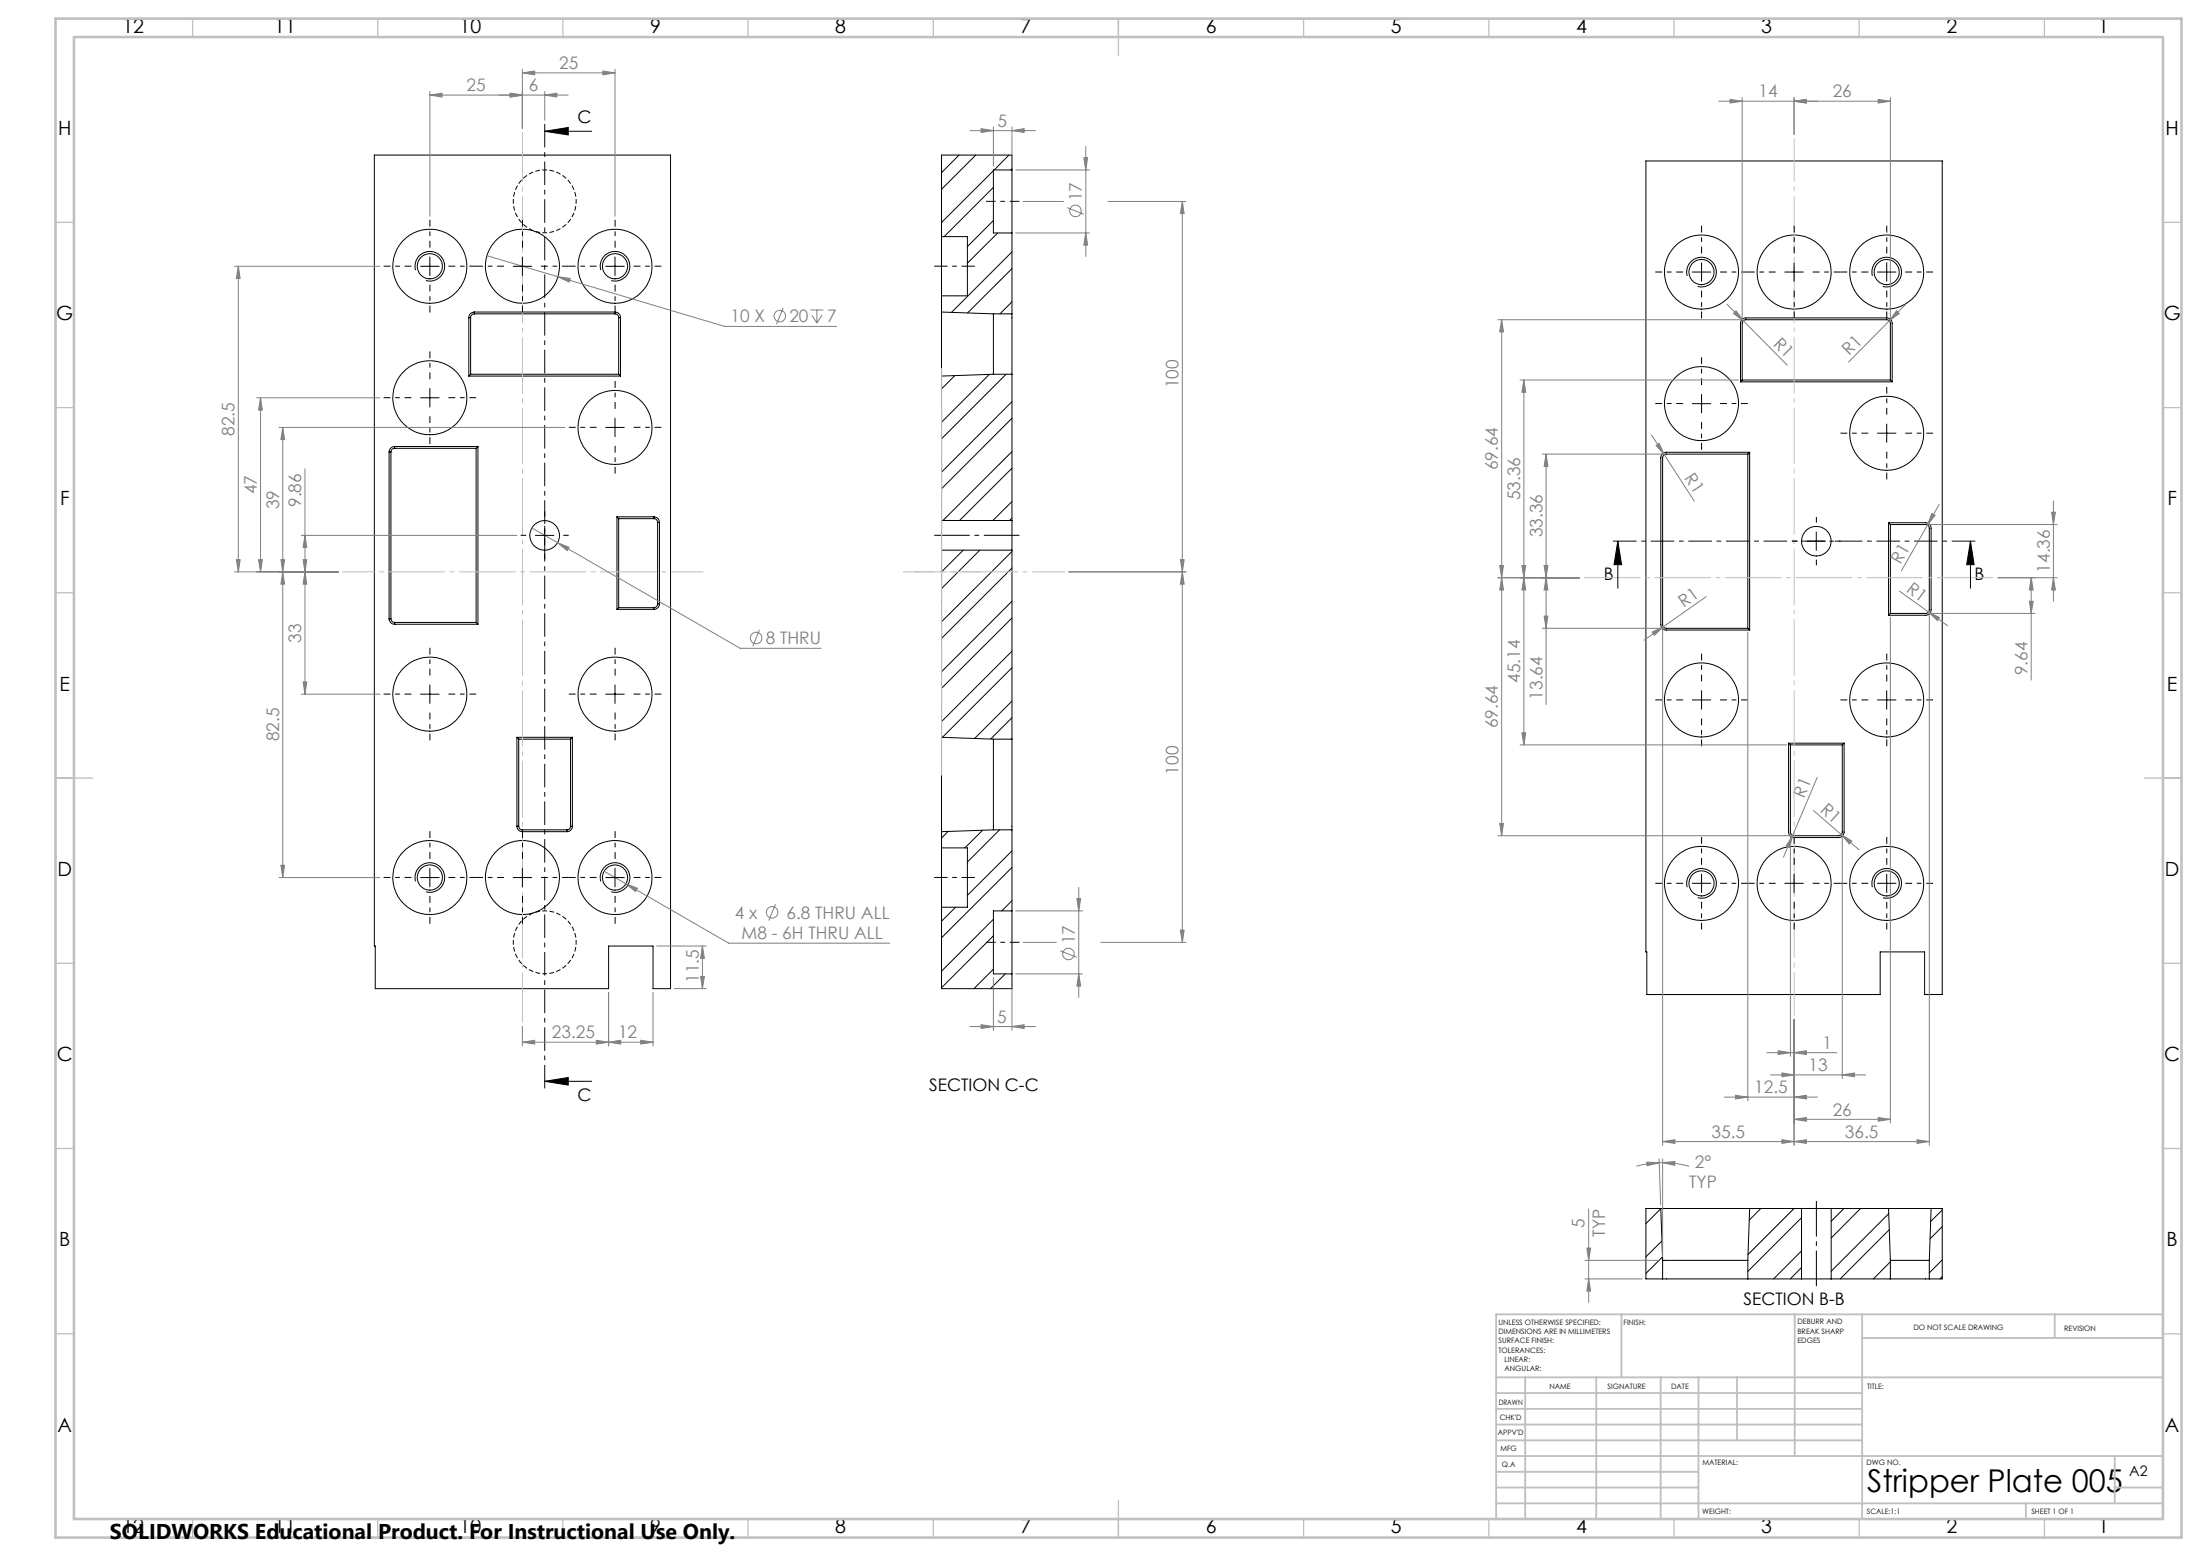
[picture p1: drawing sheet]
<svg xmlns="http://www.w3.org/2000/svg" width="594mm" height="420mm" viewBox="0 0 594 420" stroke-linecap="round" stroke-linejoin="round" font-family="sans-serif">
<path d="M147.1 45.8a8.5 8.5 0 0 1 7.5 12.5 8.5 8.5 0 0 1-14.5 1 8.5 8.5 0 0 1 5.8-13.4l1.2-.1M147.1 245.8a8.5 8.5 0 0 1 7.5 12.5 8.5 8.5 0 0 1-14.5 1 8.5 8.5 0 0 1 5.8-13.4l1.2-.1" fill="none" stroke="#000" stroke-width=".27" stroke-dasharray="1.3 .6" stroke-dashoffset=".6" stroke-linecap="butt"/>
<g fill="none" stroke="#000" stroke-width=".27">
<path d="M147.1 35.4l6.3-1v2zM147.1 35.4h12.7M101.1 41.9h79.9v225h-4.7v-11.5h-12v11.5h-63v-11.5h-.2zM258.9 41.9l-4.7 4.7M263.5 41.9l-9.3 9.2M268.2 46.1l-14 14M268.2 59.5l-7 7.1M268.2 50.6l-13.3 13.3M272.4 41.9l-4 4M273.2 45.9v17M273.2 45.9v-4h-19v22M273.2 45.6l-.3 .3"/>
<path d="M273.2 45.9h-5v17h5M444.4 43.4h80v225h-4.8v-11.5h-12v11.5h-63v-11.5h-.2zM112.2 72.9a4 4 0 0 1 3.5-5 4 4 0 0 1 4.3 4.3 4 4 0 0 1-5 3.5M113.6 71.9h5M116.1 69.4v5M138.6 71.9h4.9M141 69.4v5M162.2 72.9a4 4 0 0 1 3.5-5 4 4 0 0 1 4.3 4.3 4 4 0 0 1-5 3.5M163.5 71.9h5.1M166.1 69.4v5M254.2 63.9v16M254.2 63.9h7v16h-7"/>
<path d="M254.2 79.9v4.3M269.4 62.9l-8.2 8.1M273.2 68l-16.3 16.3M273.2 72.5l-12 12M273.2 62.9v21.8M455.5 74.5a4 4 0 0 1 3.6-5 4 4 0 0 1 4.3 4.3 4 4 0 0 1-5 3.5M456.9 73.4h5M459.4 70.9v5M481.9 73.4h5M484.4 70.9v5M505.5 74.5a4 4 0 0 1 3.5-5.1 4 4 0 0 1 4.4 4.4 4 4 0 0 1-5 3.5M506.9 73.4h5"/>
<path d="M509.4 70.9v5M126.6 85.7h.5M126.6 85.7v15.8M127.1 85.7v15.3M128.1 84.2a1.51 1.51 0 0 0-1.5 1.5M128.1 84.7a1.02 1.02 0 0 0-1 1M128.1 84.2v.5M128.1 84.2h38M128.1 84.7h38M166.1 84.2a1.51 1.51 0 0 1 1.4 1.5M166.1 84.7a1.02 1.02 0 0 1 .9 1M166.1 84.2v.5"/>
<path d="M167 85.7v15.3M167 85.7h.5M167.5 85.7v15.8M254.2 84.2v56.3M254.2 84.2l14 .5M268.2 84.7v16.3M268.2 84.7h5M273.2 84.7v55.8M273.2 81.5l-3.2 3.2M113.6 107.4h5M116.1 104.9v5M126.6 101.5h40.9"/>
<path d="M127.1 101l-.5 .5M127.1 101h39.9M163.5 115.4h5.1M166.1 112.9v5M167 101l.5 .5M257.8 101.4l-3.6 3.6M267.1 101.1l-12.9 12.9M268.2 101h5M268.2 101l-14 .5M271.6 101l-17.4 17.4M273.2 108.4l-19 19M273.2 112.9l-19 19"/>
<path d="M456.9 109h5M459.4 106.5v4.9M469.9 103.1v-15.8a1.45 1.45 0 0 1 1.5-1.5h38a1.45 1.45 0 0 1 1.5 1.5v15.8M469.9 103.1h41M470.4 102.6v-15.3a1.02 1.02 0 0 1 1-1h38a.96 .96 0 0 1 1 1v15.3M470.4 102.6l-.5 .5M470.4 102.6h40M506.9 116.9h5M509.4 114.5v4.9M510.4 102.6l.5 .5M105.1 122v45M105.1 122h.5"/>
<path d="M105.6 122v45M106.6 120.5a1.51 1.51 0 0 0-1.5 1.5M106.6 121a.97 .97 0 0 0-1 1M106.6 120.5v.5M106.6 120.5h22.4M106.6 121h22M128.6 121v47M129 120.5l-.4 .5M129 120.5v48M166.6 139.5v25M166.6 139.5l.4 .5M166.6 139.5h10"/>
<path d="M167 140v24M167 140h9.6M176.6 139.5a1.51 1.51 0 0 1 1.4 1.5M176.6 140a1.02 1.02 0 0 1 1 1M176.6 139.5v.5M273.2 121.9l-18.6 18.6M273.2 135.4l-5.1 5.1M273.2 126.4l-14.1 14.1M273.2 139.9l-.6 .6M471.9 122.6h-22a1.02 1.02 0 0 0-1 1v45a1.02 1.02 0 0 0 1 1h22M471.9 122.6v47M472.4 122.1h-22.5a1.51 1.51 0 0 0-1.5 1.5v45a1.45 1.45 0 0 0 1.5 1.5h22.5"/>
<path d="M472.4 122.1l-.5 .5M472.4 122.1v48M144.6 144.5h4.9M147.1 142v5M177.6 141h.4M177.6 141v22M178 141v22M254.2 140.5v8M254.2 148.5v76M254.2 148.5h19M254.2 140.5h19M260.1 148.5l-5.9 5.9"/>
<path d="M264.5 148.5l-10.3 10.4M273.2 140.5v8M273.2 148.5v75.5M273.2 148.9l-19 18.9M273.2 153.3l-19 19M436.8 146.1l1 6.3h-2zM436.8 146.1v12.7M487.9 146.1h5M490.4 143.6v5M509.9 141.1h10a1.51 1.51 0 0 1 1.5 1.5v22a1.51 1.51 0 0 1-1.5 1.5h-10M509.9 141.1v25M509.9 141.1l.5 .5"/>
<path d="M510.4 141.6h9.5a.96 .96 0 0 1 1 1v22a.96 .96 0 0 1-1 1h-9.5M510.4 141.6v24M532 146.1l1 6.3h-2zM532 146.1v12.7M105.1 167a1.57 1.57 0 0 0 1.5 1.5M105.1 167h.5M105.6 167a.97 .97 0 0 0 1 1M106.6 168v.5M106.6 168.5h22.4M106.6 168h22M128.6 168l.4 .5M166.6 164.5h10"/>
<path d="M167 164l-.4 .5M167 164h9.6M176.6 164v.5M177.6 163a1.02 1.02 0 0 1-1 1M177.6 163h.4M178 163a1.45 1.45 0 0 1-1.4 1.5M273.2 162.3l-19 19M273.2 175.8l-19 19M273.2 166.8l-19 19M471.9 169.6l.5 .5M510.4 165.6l-.5 .5M113.6 187.4h5"/>
<path d="M116.1 184.9v5M139.6 199v24M139.6 199l.5 .5M139.6 199h15M140.1 199.5v23.5M140.1 199.5h14M154.1 199.5v23.5M154.6 199l-.5 .5M154.6 199v24M163.5 187.4h5.1M166.1 184.9v5M254.2 199l14 .5"/>
<path d="M268.2 199.5v24.5M268.2 199.5h5M273.2 189.2l-10.1 10.1M273.2 180.3l-18.7 18.7M273.2 193.7l-5.7 5.8M456.9 188.9h5M459.4 186.4v5M506.9 188.9h5M509.4 186.4v5M482.9 200.6v24a1.51 1.51 0 0 0 1.5 1.5h12a1.57 1.57 0 0 0 1.5-1.5v-24M482.9 200.6l.5 .5M482.9 200.6h15"/>
<path d="M483.4 201.1v23.5a.96 .96 0 0 0 1 1h12a1.02 1.02 0 0 0 1-1v-23.5M483.4 201.1h14M497.9 200.6l-.5 .5M112.2 237.9a4 4 0 0 1 3.5-5 4 4 0 0 1 4.3 4.3 4 4 0 0 1-5 3.5M113.6 236.9h5M116.1 234.4v5M138.6 236.9h4.9M139.6 223a1.51 1.51 0 0 0 1.4 1.5M139.6 223h.5M140.1 223a.96 .96 0 0 0 .9 1M141 224.5h12.1M141 224v.5"/>
<path d="M141 234.4v5M141 224h12.1M153.1 224v.5M154.1 223a.96 .96 0 0 1-1 1M154.1 223h.5M154.6 223a1.51 1.51 0 0 1-1.5 1.5M162.2 237.9a4 4 0 0 1 3.5-5 4 4 0 0 1 4.3 4.3 4 4 0 0 1-5 3.5M163.5 236.9h5.1M166.1 234.4v5M254.2 228.9v16M254.2 224.5v4.4M254.2 228.9h7v16h-7"/>
<path d="M256 224.4l-1.8 1.8M265.3 224.1l-4.8 4.8M268.2 224h5M268.2 224l-14 .5M269.9 224l-8.7 8.7M273.2 229.7l-12 12M273.2 234.2l-19 18.9M273.2 224v21.9M455.5 239.5a4 4 0 0 1 3.6-5.1 4 4 0 0 1 4.3 4.4 4 4 0 0 1-5 3.5M456.9 238.4h5M459.4 236v4.9M481.9 238.4h5"/>
<path d="M484.4 236v4.9M505.5 239.5a4 4 0 0 1 3.5-5.1 4 4 0 0 1 4.4 4.4 4 4 0 0 1-5 3.5M506.9 238.4h5M509.4 236v4.9M254.2 244.9v22h19v-4M258 244.9l-3.8 3.8M268.2 248.1l-14 14M268.2 252.6l-14 14M273.2 245.9v17M273.2 243.1l-2.7 2.8M273.2 245.9h-5v17h5M268.2 261.6l-5.2 5.3"/>
<path d="M271.4 262.9l-4 4M147.1 291.9l6.3-1.1v2.1zM147.1 291.9h12.7M448.4 326.2h38M448.4 326.2h-4v19h4.5M448.4 326.3l-4 4M448.4 326.2l.5 14M448.7 334.9l-4.3 4.3M448.9 339.3l-4.5 4.4M472.4 326.2l-.5 14M475.4 326.2l-3.1 3.1M484.4 326.2l-12.5 12.4"/>
<path d="M486.4 326.2h8M486.4 337.7l-7.5 7.5M486.4 328.7l-14.5 14.5M486.4 326.2v19M494.4 326.2h27M494.4 326.2v19M497.9 326.2l-3.5 3.5M502.4 326.2l-8 8M509.9 326.2l.5 14M510 327.6l-15.6 15.5M510.1 331.9l-13.2 13.3M521.4 326.2h3v19h-3.5"/>
<path d="M521.4 326.2l-.5 14M524.4 331.1l-3.3 3.3M524.4 326.6l-3.1 3.1M448.9 340.2h23M448.9 345.2h37.5M448.9 340.2v5M471.9 340.2v5M486.4 345.2h8M486.4 342.1l-3 3.1M494.4 345.2h26.5M510.4 340.2h10.5M510.4 340.2v5"/>
<path d="M510.4 340.6l-4.6 4.6M510.4 345.1l-.1 .1M520.9 340.2v5M524.4 340.1l-3.5 3.5M524.4 344.6l-.6 .6"/>
<circle cx="116.1" cy="71.9" r="10"/>
<circle cx="116.1" cy="71.9" r="3.4"/>
<circle cx="141.1" cy="71.9" r="10"/>
<circle cx="166.1" cy="71.9" r="10"/>
<circle cx="166.1" cy="71.9" r="3.4"/>
<circle cx="459.4" cy="73.5" r="3.4"/>
<circle cx="459.4" cy="73.4" r="10"/>
<circle cx="484.4" cy="73.4" r="10"/>
<circle cx="509.4" cy="73.4" r="10"/>
<circle cx="509.4" cy="73.5" r="3.4"/>
<circle cx="116.1" cy="107.4" r="10"/>
<circle cx="166.1" cy="115.4" r="10"/>
<circle cx="459.4" cy="108.9" r="10"/>
<circle cx="509.4" cy="116.9" r="10"/>
<circle cx="147" cy="144.5" r="4"/>
<circle cx="490.4" cy="146.1" r="4"/>
<circle cx="116.1" cy="187.4" r="10"/>
<circle cx="166.1" cy="187.4" r="10"/>
<circle cx="459.4" cy="188.9" r="10"/>
<circle cx="509.4" cy="188.9" r="10"/>
<circle cx="116.1" cy="236.9" r="10"/>
<circle cx="116.1" cy="236.9" r="3.4"/>
<circle cx="141.1" cy="236.9" r="10"/>
<circle cx="166.1" cy="236.9" r="10"/>
<circle cx="166.1" cy="236.9" r="3.4"/>
<circle cx="459.4" cy="238.4" r="3.4"/>
<circle cx="459.4" cy="238.4" r="10"/>
<circle cx="484.4" cy="238.4" r="10"/>
<circle cx="509.4" cy="238.4" r="10"/>
<circle cx="509.4" cy="238.4" r="3.4"/>
</g>
<g fill="none" stroke="#808080" stroke-width=".27">
<path d="M141 19.7l3.4-.5v1zM141 18.7v16M141 19.7h25.1M162.8 19.2l3.3 .5-3.3 .5zM166.1 18.7v39.7M116.1 25.7l3.2-.5v1zM116.1 24.7v33.7M116.1 25.7h37.3M137.8 25.2l3.2 .5-3.2 .5zM147.1 25.7l3.3-.5v1zM147.1 24.7v7.7M261.9 35.3h17.7"/>
<path d="M264.9 34.7l3.3 .6-3.3 .5zM268.2 34.3v10.6M273.2 35.3l3.3-.6v1.1zM273.2 34.3v10.6M293.2 39.5v29.7M464 27.3h46.4M467.1 26.8l3.3 .5-3.3 .5zM470.4 26.3v60h-66M484.4 27.3l3.3-.5v1zM484.4 26.3v10M507.1 26.8l3.3 .5-3.3 .5zM510.4 26.3v60"/>
<path d="M274.2 45.9h19.9M276.2 54.4h11M288.1 56l4.5 1.8M292.6 42.6h1.1l-.5 3.3zM299.2 54.4h21M319.2 54.4l.5 3.3h-1zM319.2 54.4v200M63.3 71.9h39.3M64.3 71.9l.5 3.3h-1zM64.3 71.9v82.5M131.5 69l19.1 5.7M150.6 74.7l3.4 .5-.3 .9z"/>
<path d="M150.6 74.7l45.1 13.4h30.2M274.2 62.9h19.9M293.2 62.9l.5 3.3h-1.1zM211.5 83.1l-1.8 4.4M218.8 83.7h3.5M219.2 85.1l1.4 2.1M220.6 83.7v3.5M221.9 85.1l-1.3 2.1M405.4 86.3l.5 3.3h-1zM405.4 86.3v139.3M466.2 82.1l4.5 4.5M468 84.6l.7-.7 2 2.7z"/>
<path d="M470.7 86.6l11.9 12M510.1 86.6l-11 11.1M512.1 83.9l.7 .7-2.7 2zM514.6 82.1l-4.5 4.5M69.3 107.4h33.3M70.3 107.4l.5 3.3h-1zM70.3 107.4v47M75.4 115.4h77.1M76.3 115.4l.5 3.3h-1zM76.3 115.4v121.5M410.4 102.6h59M411.4 102.6l.5 3.3h-1z"/>
<path d="M411.4 102.6v98.5M445.9 117.4l11.6 17.9M82.3 126.5v60.9M416.4 122.6h32.5M417.4 122.6l.5 3.3h-1zM417.4 122.6v67.6M447.1 120.2l.9-.5 1.4 3zM521.6 138.6l.9 .5-2.1 2.6zM523.6 136.2l-10.2 17.9M553.9 138.3h1.1l-.6 3.3zM554.4 135.2v27.1M63.3 154.4h28"/>
<path d="M63.8 151.1h1l-.5 3.3zM69.8 151.1h1l-.5 3.3zM75.8 151.1h1l-.5 3.3zM76.3 154.4l.5 3.3h-1zM81.4 144.5h58.2M81.8 151.1h1l-.5 3.3zM82.3 144.5l.5 3.3h-1zM82.3 154.4l.5 3.3h-1zM143.6 142.5l6.9 4M150.5 146.5l3.1 1.2-.5 .9zM150.5 146.5l49.3 28.5h21.9M288.5 154.4h31.7"/>
<path d="M318.7 151.1h1l-.5 3.3zM319.2 154.4l.5 3.3h-1zM404.4 155.9h22M404.9 152.6h1l-.5 3.3zM405.4 155.9l.5 3.4h-1zM410.9 152.6h1l-.5 3.3zM411.4 155.9l.5 3.4h-1zM416.9 152.6h1l-.5 3.3zM417.4 155.9l.5 3.4h-1zM512.8 159.5l13.1 9.4M520.9 141.6h34.5M539.4 155.9h16"/>
<path d="M548.4 155.9l.6 3.4h-1.1zM548.4 155.9v27.7M554.4 155.9l.6 3.4h-1.1zM205 170l-1.7 4.4M416.4 169.6h32.5v139.5M416.9 166.3h1l-.5 3.3zM446.1 170.6l3-1.4-2.4 2.3zM460.7 161.1l-16.8 11.7M471.9 170.6v126.5M510.4 166.6v136.5M520.7 165.2l3 1.5-.6 .8zM547.9 162.3h1.1l-.6 3.3z"/>
<path d="M549.5 165.6h-28.6v143.5M81.4 187.4h21.2M81.8 184.1h1l-.5 3.3zM410.9 197.8h1l-.5 3.3zM410.4 201.1h72M489.6 218.8l7.5 6.5M490.6 209.8l-6.6 15.7M75.4 236.9h27.2M75.8 233.6h1l-.5 3.3zM163.1 235.2l5.9 3.4M169 238.6l3.1 1.2-.5 .8zM169 238.6l27.7 16h43.5"/>
<path d="M291.3 239.5v29.7M404.4 225.6h79v59.5M404.9 222.3h1l-.5 3.3zM484 225.5l-.8 3.3-.9-.5zM484 225.5l-2.5 5.9M497.1 225.3l2.9 1.7-.7 .8zM497.1 225.3l4.9 4.1M497.4 225.6v65.5M177.3 255.4h13.4M189.7 255.4l.5 3.3h-1zM189.7 255.4v11.5M209.4 244l-1.8 4.5"/>
<path d="M274.2 245.9h18.1M276.2 254.4h9.1M286.2 256.6l4.5 1.8M290.8 242.6h1l-.5 3.3zM297.3 254.4h22.9M318.7 251.1h1l-.5 3.3zM141 277v5.3M164.3 267.9v14.4M176.3 267.9v14.4M182.1 266.9h8.6M189.2 263.6h1l-.5 3.3zM261.9 277.1h17.7"/>
<path d="M264.9 276.6l3.3 .5-3.3 .5zM268.2 263.9v14.2M273.2 277.1l3.3-.5v1zM273.2 263.9v14.2M274.2 262.9h18.1M291.3 262.9l.5 3.3h-1zM484.4 275.1v34M141 281.3l3.4-.5v1zM141 281.3h35.3M161 280.8l3.3 .5-3.3 .5zM164.3 281.3l3.3-.5v1zM173 280.8l3.3 .5-3.3 .5z"/>
<path d="M465.6 296.1h25.1M468.6 295.6l3.3 .5-3.3 .5zM477.1 284.1h18.8M478 290.1h25.8M480.1 283.6l3.3 .5-3.3 .5zM481.1 289.6l3.3 .5-3.3 .5zM484.4 284.1l3.3-.5v1zM484.4 296.1l3.3-.5v1zM497.4 290.1l3.3-.5v1zM444.6 313.7l3.4 .1-3.3 .9zM448 312.8l.4 12.4M448 313.8l-3.1 .3-3.1 .7"/>
<path d="M448.9 308.1l3.3-.5v1zM448.9 313.8l3.3-.3v1.1zM448.9 313.8h-.9M448.9 313.8l4 .3 3.2 .7M448.9 312.8v26.4M448.9 308.1h72M481.1 307.6l3.3 .5-3.3 .5zM484.4 302.1l3.3-.5v1zM484.4 308.1l3.3-.5v1zM484.4 302.1h26M507.1 301.6l3.3 .5-3.3 .5zM517.6 307.6l3.3 .5-3.3 .5z"/>
<path d="M428.4 336.9h1.1l-.6 3.3zM428.9 326.3v25.3M428 345.2h15.4M428 340.2h19.9M428.9 345.2l.6 3.3h-1.1z"/>
<circle cx="290.4" cy="56.9" r="1.55"/>
<circle cx="210.5" cy="85.3" r="1.55"/>
<circle cx="204.1" cy="172.2" r="1.56"/>
<circle cx="208.5" cy="246.2" r="1.54"/>
<circle cx="288.5" cy="257.5" r="1.56"/>
</g>
<path d="M275.2 144.5h-23M490.4 347.2v-23" fill="none" stroke="#000" stroke-width=".27" stroke-dasharray="15.2 1.3 1.3 1.3" stroke-dashoffset="5.6" stroke-linecap="butt"/>
<path d="M263.2 71.8h-11M263.2 236.8h-11" fill="none" stroke="#000" stroke-width=".27" stroke-dasharray="15.2 1.3 1.3 1.3" stroke-dashoffset="11.6" stroke-linecap="butt"/>
<path d="M266.2 54.3h9M266.2 254.3h9" fill="none" stroke="#000" stroke-width=".27" stroke-dasharray="15.2 1.3 1.3 1.3" stroke-dashoffset="12.6" stroke-linecap="butt"/>
<path d="M147.1 33.4v260.4" fill="none" stroke="#000" stroke-width=".27" stroke-dasharray="6.3 1.3 1.3 1.3" stroke-linecap="butt"/>
<path d="M534 146.1h-99.2" fill="none" stroke="#000" stroke-width=".27" stroke-dasharray="6.3 1.3 1.3 1.3" stroke-dashoffset="-.7" stroke-linecap="butt"/>
<path d="M243.8 154.3h20.9" fill="none" stroke="#c0c0c0" stroke-width=".27" stroke-dasharray="15.2 1.3 1.3 1.3" stroke-dashoffset="6.7" stroke-linecap="butt"/>
<path d="M254.2 110.3v88" fill="none" stroke="#c0c0c0" stroke-width=".27" stroke-dasharray="15.2 1.3 1.3 1.3" stroke-dashoffset="1.7" stroke-linecap="butt"/>
<path d="M246.9 154.3h40.7" fill="none" stroke="#c0c0c0" stroke-width=".27" stroke-dasharray="15.2 1.3 1.3 1.3" stroke-dashoffset="6.3" stroke-linecap="butt"/>
<path d="M254.2 99.3v110" fill="none" stroke="#c0c0c0" stroke-width=".27" stroke-dasharray="15.2 1.3 1.3 1.3" stroke-dashoffset=".2" stroke-linecap="butt"/>
<path d="M92.4 154.3h97.5" fill="none" stroke="#c0c0c0" stroke-width=".27" stroke-dasharray="15.2 1.3 1.3 1.3" stroke-dashoffset="6.5" stroke-linecap="butt"/>
<path d="M141.1 276v-240.3" fill="none" stroke="#c0c0c0" stroke-width=".27" stroke-dasharray="15.2 1.3 1.3 1.3" stroke-dashoffset="1.8" stroke-linecap="butt"/>
<path d="M427.4 155.9h111.1" fill="none" stroke="#c0c0c0" stroke-width=".27" stroke-dasharray="15.2 1.3 1.3 1.3" stroke-dashoffset="-.3" stroke-linecap="butt"/>
<path d="M484.4 274.1v-236.8" fill="none" stroke="#c0c0c0" stroke-width=".27" stroke-dasharray="15.2 1.3 1.3 1.3" stroke-dashoffset="3.5" stroke-linecap="butt"/>
<g fill="none" stroke="#000" stroke-width=".27" stroke-dasharray="15.2 1.3 1.3 1.3" stroke-dashoffset="13.4" stroke-linecap="butt">
<path d="M111.1 71.8h-7.5M116.1 66.8v-7.5M116.1 76.8v7.5M121.1 71.8h7.5M136.1 71.8h-7.5M141.1 66.8v-7.5M141.1 76.8v7.5M146.1 71.8h7.5M161.1 71.8h-7.5M166.1 66.8v-7.5M166.1 76.8v7.5M171.1 71.8h7.5"/>
<path d="M454.4 73.4h-7.5M459.4 68.4v-7.5M459.4 78.4v7.5M464.4 73.4h7.5M479.4 73.4h-7.5M484.4 68.4v-7.5M484.4 78.4v7.5M489.4 73.4h7.5M504.4 73.4h-7.5M509.4 68.4v-7.5M509.4 78.4v7.5M514.4 73.4h7.5"/>
<path d="M111.1 107.3h-7.5M116.1 102.3v-7.5M116.1 112.3v7.5M121.1 107.3h7.5M161.1 115.3h-7.5M166.1 110.3v-7.5M171.1 115.3h7.5M454.4 108.9h-7.5M459.4 103.9v-7.5M459.4 113.9v7.5M464.4 108.9h7.5M504.4 116.9h-7.5"/>
<path d="M509.4 111.9v-7.5M514.4 116.9h7.5M166.1 120.3v7.5M509.4 121.9v7.5M111.1 187.3h-7.5M116.1 182.3v-7.5M116.1 192.3v7.5M121.1 187.3h7.5M161.1 187.3h-7.5M166.1 182.3v-7.5M166.1 192.3v7.5M171.1 187.3h7.5"/>
<path d="M454.4 188.9h-7.5M459.4 183.9v-7.5M459.4 193.9v7.5M464.4 188.9h7.5M504.4 188.9h-7.5M509.4 183.9v-7.5M509.4 193.9v7.5M514.4 188.9h7.5M111.1 236.8h-7.5M116.1 231.8v-7.5M121.1 236.8h7.5M136.1 236.8h-7.5"/>
<path d="M141.1 231.8v-7.5M146.1 236.8h7.5M161.1 236.8h-7.5M166.1 231.8v-7.5M171.1 236.8h7.5M454.4 238.4h-7.5M459.4 233.4v-7.5M464.4 238.4h7.5M479.4 238.4h-7.5M484.4 233.4v-7.5M489.4 238.4h7.5M504.4 238.4h-7.5"/>
<path d="M509.4 233.4v-7.5M514.4 238.4h7.5M116.1 241.8v7.5M141.1 241.8v7.5M166.1 241.8v7.5M459.4 243.4v7.5M484.4 243.4v7.5M509.4 243.4v7.5"/>
</g>
<path d="M147.1 139.5v-1.5M142.1 144.5h-1.5M147.1 149.5v1.5M152.1 144.5h1.5M485.4 146.1h-1.5M490.4 141.1v-1.5M490.4 151.1v1.5M495.4 146.1h1.5" fill="none" stroke="#000" stroke-width=".27" stroke-dasharray="15.2 1.3 1.3 1.3" stroke-linecap="butt"/>
<g fill="none" stroke="#c0c0c0" stroke-width=".35">
<path d="M52 5v5M102 5v5M152 5v5M202 5v5M252 5v5M302 5v10M352 5v5M402 5v5M452 5v5M502 5v5M552 5v5M15 60h5"/>
<path d="M584 60h5M15 110h5M584 110h5M15 160h5M584 160h5M15 210h10M579 210h10M15 260h5M584 260h5M15 310h5M584 310h5M15 360h5"/>
<path d="M584 360h5M52 410v5M102 410v5M152 410v5M202 410v5M252 410v5M302 405v10M352 410v5M402 410v5M452 410v5M502 410v5M552 410v5"/>
</g>
<g fill="none" stroke="#c0c0c0" stroke-width=".5">
<path d="M437.8 354.8v17M484.6 354.8v38.2M502.8 354.8v55.2M554.8 354.8v6.4M584 354.8h-180v55.2M404 371.8h180M404 376h98.8M411.8 371.8v38.2M431 371.8v38.2M448.4 371.8v38.2M458.6 371.8v38.2M469 371.8v17"/>
<path d="M502.8 361.2h81.2M404 388.8h98.8M404 384.5h98.8M404 380.3h98.8M404 397.3h54.6M404 393h180M571 393v12.8M404 405.8h180M404 401.5h54.6M547 405.8v4.2M571 401.5h13"/>
</g>
<path d="M15 5h574v410h-574zM20 10h564v400h-564z" fill="none" stroke="#c0c0c0" stroke-width=".7"/>
<g fill="#000">
<path d="M147.1 35.4l6.3-1v2zM147.1 291.9l6.3-1.1v2.1z"/>
<path d="M532 146.1l1 6.3h-2zM436.8 146.1l1 6.3h-2z"/>
</g>
<g fill="#808080">
<path d="M497.1 225.3l2.9 1.7-.7 .8z"/>
<path d="M520.7 165.2l3 1.5-.6 .8z"/>
<path d="M446.1 170.6l3-1.4-2.4 2.3z"/>
<path d="M512.1 83.9l.7 .7-2.7 2z"/>
<path d="M521.6 138.6l.9 .5-2.1 2.6z"/>
<path d="M484 225.5l-.8 3.3-.9-.5z"/>
<path d="M447.1 120.2l.9-.5 1.4 3z"/>
<path d="M468 84.6l.7-.7 2 2.7z"/>
<path d="M173 280.8l3.3 .5-3.3 .5zM164.3 281.3l3.3-.5v1zM273.2 277.1l3.3-.5v1zM264.9 276.6l3.3 .5-3.3 .5z"/>
<path d="M150.6 74.7l3.1 1.4 .3-.9zM150.5 146.5l2.6 2.1 .5-.9zM169 238.6l2.6 2 .5-.8zM264.9 34.7l3.3 .6-3.3 .5zM273.2 35.3l3.3-.6v1.1z"/>
<path d="M293.2 62.9l.5 3.3h-1.1zM292.6 42.6h1.1l-.5 3.3zM291.3 262.9l.5 3.3h-1zM290.8 242.6h1l-.5 3.3z"/>
<path d="M189.2 263.6h1l-.5 3.3zM189.7 255.4l.5 3.3h-1z"/>
<path d="M137.8 25.2l3.2 .5-3.2 .5zM116.1 25.7l3.2-.5v1zM484.4 27.3l3.3-.5v1zM467.1 26.8l3.3 .5-3.3 .5zM484.4 284.1l3.3-.5v1zM480.1 283.6l3.3 .5-3.3 .5zM484.4 296.1l3.3-.5v1zM468.6 295.6l3.3 .5-3.3 .5zM481.1 307.6l3.3 .5-3.3 .5zM448.9 308.1l3.3-.5v1z"/>
<path d="M137.8 25.2l3.2 .5-3.2 .5zM147.1 25.7l3.3-.5v1zM141 19.7l3.4-.5v1zM162.8 19.2l3.3 .5-3.3 .5zM141 281.3l3.4-.5v1zM161 280.8l3.3 .5-3.3 .5zM484.4 27.3l3.3-.5v1zM507.1 26.8l3.3 .5-3.3 .5zM481.1 289.6l3.3 .5-3.3 .5zM497.4 290.1l3.3-.5v1zM484.4 302.1l3.3-.5v1zM507.1 301.6l3.3 .5-3.3 .5zM484.4 308.1l3.3-.5v1zM517.6 307.6l3.3 .5-3.3 .5z"/>
<path d="M69.8 151.1h1l-.5 3.3zM70.3 107.4l.5 3.3h-1zM81.8 151.1h1l-.5 3.3zM82.3 144.5l.5 3.3h-1zM63.8 151.1h1l-.5 3.3zM64.3 71.9l.5 3.3h-1zM75.8 151.1h1l-.5 3.3zM76.3 115.4l.5 3.3h-1zM416.9 152.6h1l-.5 3.3zM417.4 122.6l.5 3.3h-1zM404.9 152.6h1l-.5 3.3zM405.4 86.3l.5 3.3h-1zM410.9 152.6h1l-.5 3.3zM411.4 102.6l.5 3.3h-1zM554.4 155.9l.6 3.4h-1.1zM553.9 138.3h1.1l-.6 3.3zM318.7 151.1h1l-.5 3.3zM319.2 54.4l.5 3.3h-1z"/>
<path d="M82.3 154.4l.5 3.3h-1zM81.8 184.1h1l-.5 3.3zM76.3 154.4l.5 3.3h-1zM75.8 233.6h1l-.5 3.3zM417.4 155.9l.5 3.4h-1zM416.9 166.3h1l-.5 3.3zM411.4 155.9l.5 3.4h-1zM410.9 197.8h1l-.5 3.3zM405.4 155.9l.5 3.4h-1zM404.9 222.3h1l-.5 3.3zM548.4 155.9l.6 3.4h-1.1zM547.9 162.3h1.1l-.6 3.3zM319.2 154.4l.5 3.3h-1zM318.7 251.1h1l-.5 3.3z"/>
<path d="M448.9 313.8l3.3-.3v1.1zM444.6 313.7l3.4 .1-3.3 .9z"/>
<path d="M428.9 345.2l.6 3.3h-1.1zM428.4 336.9h1.1l-.6 3.3z"/>
</g>
<text font-size="8.5" x="504.1" y="402.7">Stripper Plate 005</text>
<text font-size="5.8" x="29.7" y="415.3">SOLIDWORKS Educational Product. For Instructional Use Only.</text>
<g font-size="5.3">
<text x="33.1" y="8.9">12</text>
<text x="74.1" y="8.9">11</text>
<text x="124.1" y="8.9">10</text>
<text x="175.5" y="8.9">9</text>
<text x="225.5" y="8.9">8</text>
<text x="275.5" y="8.9">7</text>
<text x="325.5" y="8.9">6</text>
<text x="375.5" y="8.9">5</text>
<text x="425.5" y="8.9">4</text>
<text x="475.5" y="8.9">3</text>
<text x="525.5" y="8.9">2</text>
<text x="566.5" y="8.9">1</text>
<text x="15.7" y="36.4">H</text>
<text x="584.7" y="36.4">H</text>
<text x="15.2" y="86.4">G</text>
<text x="584.2" y="86.4">G</text>
<text x="16.2" y="136.4">F</text>
<text x="585.2" y="136.4">F</text>
<text x="16.1" y="186.4">E</text>
<text x="585.1" y="186.4">E</text>
<text x="15.5" y="236.4">D</text>
<text x="584.5" y="236.4">D</text>
<text x="15.4" y="286.4">C</text>
<text x="584.4" y="286.4">C</text>
<text x="16" y="336.4">B</text>
<text x="585" y="336.4">B</text>
<text x="15.5" y="386.4">A</text>
<text x="584.5" y="386.4">A</text>
<text x="33.1" y="413.9">12</text>
<text x="74.1" y="413.9">11</text>
<text x="124.1" y="413.9">10</text>
<text x="175.5" y="413.9">9</text>
<text x="225.5" y="413.9">8</text>
<text x="275.5" y="413.9">7</text>
<text x="325.5" y="413.9">6</text>
<text x="375.5" y="413.9">5</text>
<text x="425.5" y="413.9">4</text>
<text x="475.5" y="413.9">3</text>
<text x="525.5" y="413.9">2</text>
<text x="566.5" y="413.9">1</text>
</g>
<g font-size="4.7" fill="#808080">
<text x="151" y="18.6">25</text>
<text x="126" y="24.6">25</text>
<text x="142.8" y="24.6">6</text>
<text x="474.8" y="26.3">14</text>
<text x="494.8" y="26.3">26</text>
<text x="269.3" y="34.2">5</text>
<text x="292.1" y="54.3" transform="rotate(-90 292.1 54.3)">17</text>
<text x="197.3" y="87">10 X</text>
<text x="213.1" y="87">20</text>
<text x="223.3" y="87">7</text>
<text x="478.6" y="93.1" transform="rotate(45 478.6 93.1)">R1</text>
<text x="499.3" y="96.1" transform="rotate(-45 499.3 96.1)">R1</text>
<text x="318.2" y="104.8" transform="rotate(-90 318.2 104.8)">100</text>
<text x="63.3" y="117.6" transform="rotate(-90 63.3 117.6)">82.5</text>
<text x="404.4" y="126.9" transform="rotate(-90 404.4 126.9)">69.64</text>
<text x="454.7" y="129.1" transform="rotate(57 454.7 129.1)">R1</text>
<text x="69.3" y="133.4" transform="rotate(-90 69.3 133.4)">47</text>
<text x="75.3" y="137.4" transform="rotate(-90 75.3 137.4)">39</text>
<text x="81.3" y="136.8" transform="rotate(-90 81.3 136.8)">9.86</text>
<text x="410.4" y="135.1" transform="rotate(-90 410.4 135.1)">53.36</text>
<text x="416.4" y="145.1" transform="rotate(-90 416.4 145.1)">33.36</text>
<text x="513.2" y="152.5" transform="rotate(-60 513.2 152.5)">R1</text>
<text x="553.4" y="154.6" transform="rotate(-90 553.4 154.6)">14.36</text>
<text x="514.5" y="159.5" transform="rotate(38 514.5 159.5)">R1</text>
<text x="454.6" y="164.1" transform="rotate(-35 454.6 164.1)">R1</text>
<text x="81.3" y="173.4" transform="rotate(-90 81.3 173.4)">33</text>
<text x="206.7" y="173.9">8 THRU</text>
<text x="410.4" y="184.3" transform="rotate(-90 410.4 184.3)">45.14</text>
<text x="547.4" y="182.3" transform="rotate(-90 547.4 182.3)">9.64</text>
<text x="416.4" y="188.8" transform="rotate(-90 416.4 188.8)">13.64</text>
<text x="404.4" y="196.6" transform="rotate(-90 404.4 196.6)">69.64</text>
<text x="75.3" y="200.1" transform="rotate(-90 75.3 200.1)">82.5</text>
<text x="318.2" y="209.1" transform="rotate(-90 318.2 209.1)">100</text>
<text x="487.1" y="215.6" transform="rotate(-67 487.1 215.6)">R1</text>
<text x="491.3" y="218.9" transform="rotate(43 491.3 218.9)">R1</text>
<text x="198.4" y="248">4 x</text>
<text x="212.3" y="248">6.8 THRU ALL</text>
<text x="200.2" y="253.6">M8 - 6H THRU ALL</text>
<text x="290.2" y="254.9" transform="rotate(-90 290.2 254.9)">17</text>
<text x="188.7" y="265.3" transform="rotate(-90 188.7 265.3)">11.5</text>
<text x="149" y="280.3">23.25</text>
<text x="166.9" y="280.3">12</text>
<text x="269.3" y="276.1">5</text>
<text x="492.1" y="283.1">1</text>
<text x="488.3" y="289.1">13</text>
<text x="473.6" y="295.1">12.5</text>
<text x="494.8" y="301.1">26</text>
<text x="462.1" y="307.1">35.5</text>
<text x="498.1" y="307.1">36.5</text>
<text x="457.6" y="315.2">2°</text>
<text x="456.1" y="320.7">TYP</text>
<text x="427.9" y="331.4" transform="rotate(-90 427.9 331.4)">5</text>
<text x="433.4" y="333.8" transform="rotate(-90 433.4 333.8)">TYP</text>
</g>
<g font-size="4.7">
<text x="156" y="33.2">C</text>
<text x="433.1" y="156.6">B</text>
<text x="533.1" y="156.6">B</text>
<text x="156" y="297.2">C</text>
<text x="250.9" y="294.6">SECTION C-C</text>
<text x="470.7" y="352.3">SECTION B-B</text>
</g>
<text font-size="3.9" x="574.9" y="398.5">A2</text>
<g font-size="2">
<text x="404.6" y="357.6">UNLESS OTHERWISE SPECIFIED:</text>
<text x="438.4" y="357.6">FINISH:</text>
<text x="485.3" y="357.5">DEBURR AND</text>
<text x="485.3" y="360">BREAK SHARP</text>
<text x="516.6" y="359">DO NOT SCALE DRAWING</text>
<text x="557.3" y="359.2">REVISION</text>
<text x="404.6" y="360.1">DIMENSIONS ARE IN MILLIMETERS</text>
<text x="404.6" y="362.6">SURFACE FINISH:</text>
<text x="404.6" y="365.1">TOLERANCES:</text>
<text x="485.3" y="362.5">EDGES</text>
<text x="406.2" y="367.6">LINEAR:</text>
<text x="406.2" y="370.1">ANGULAR:</text>
<text x="418.3" y="375">NAME</text>
<text x="434" y="374.9">SIGNATURE</text>
<text x="451.2" y="374.9">DATE</text>
<text x="504.1" y="374.9">TITLE:</text>
<text x="404.6" y="379.1">DRAWN</text>
<text x="404.9" y="383.3">CHK'D</text>
<text x="404.4" y="387.4">APPV'D</text>
<text x="405.1" y="391.8">MFG</text>
<text x="405.5" y="396">Q.A</text>
<text x="459.6" y="395.5">MATERIAL:</text>
<text x="504" y="395.5">DWG NO.</text>
<text x="459.6" y="408.5">WEIGHT:</text>
<text x="504.1" y="408.6">SCALE:1:1</text>
<text x="548.5" y="408.6">SHEET 1 OF 1</text>
</g>
</svg>
